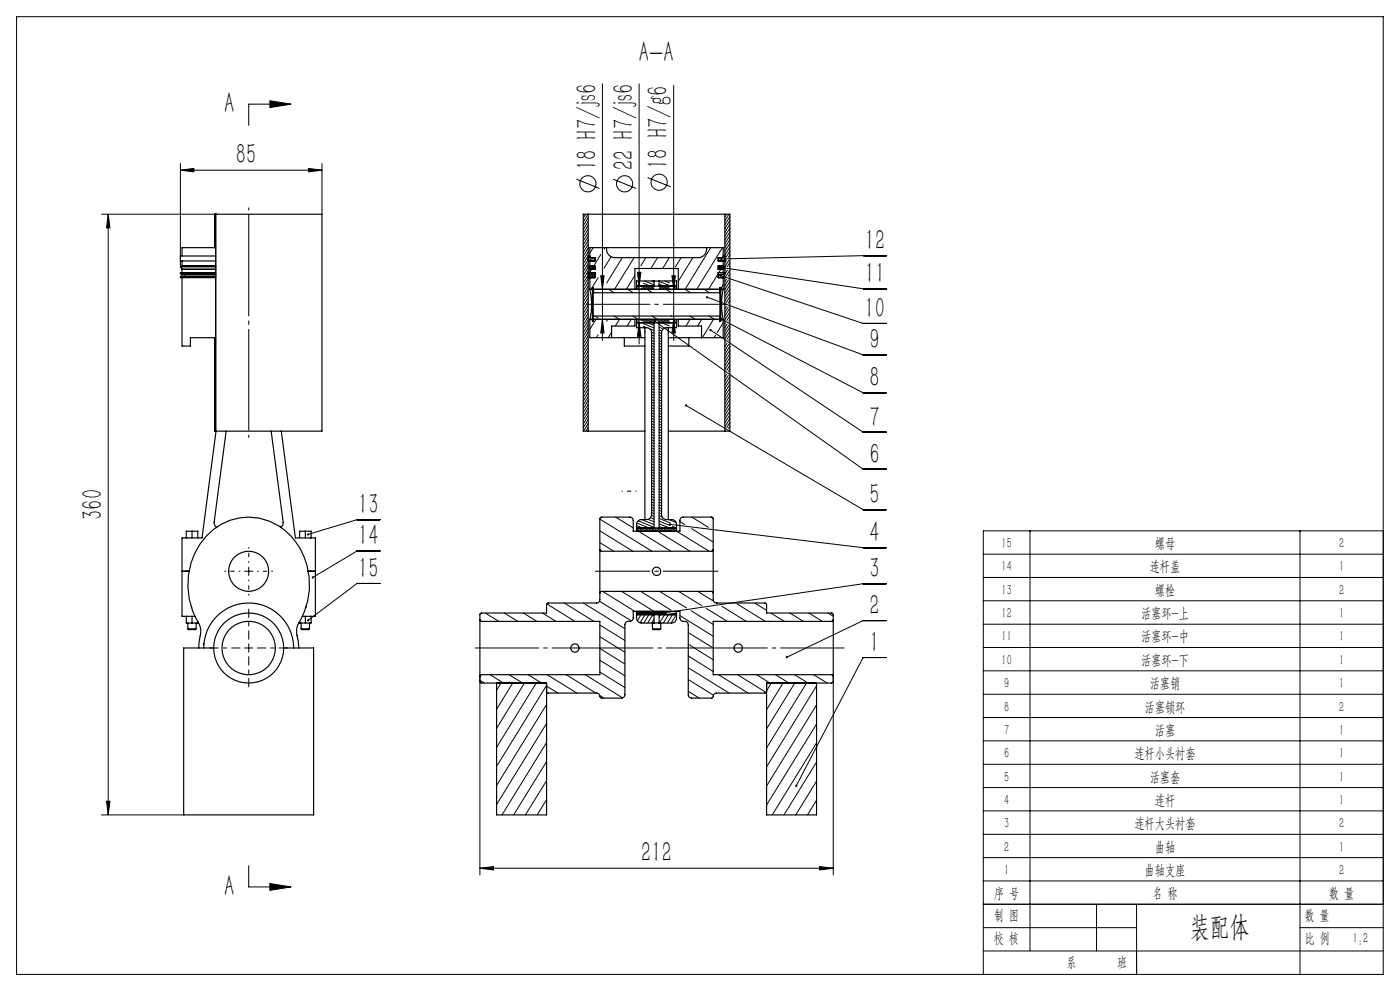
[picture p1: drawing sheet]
<svg xmlns="http://www.w3.org/2000/svg" width="420mm" height="297mm" viewBox="0 0 420 297" stroke-linecap="round" stroke-linejoin="round" font-family="sans-serif">
<g fill="none" stroke="#000" stroke-width=".35">
<path d="M54.6 79.7h10.1zM54.6 78.2v1.8M64.5 64.2h.1M64.5 64.2v10M64.5 64.2h.2M64.7 64.2h31.9v65h-31.9M64.7 64.2h.1M64.7 80h-10.6l.5 .7M64.7 76.7h-10.6v1.5h10.6M64.7 74.2h-10.1v2.5M64.7 64.2v65M176.5 64.2h41"/>
<path d="M176.5 64.2h-1.5v65h1.5M176.5 64.2v65M176.5 76.7h.5M177 79.7h1.5v1h-1.5M177 78.2v1.8h-.5l.5 .7M182 74.2a2.6 2.6 0 0 0 2.5 3h25a2.59 2.59 0 0 0 2.5-3M182 74.2h30M182 74.2h-5v3h1.5v1h-2M212 74.2h5v3h-1.5v1h2M217 79.7h-1.5v1h1.5M217 78.2v1.8h.5l-.5 .7M217 76.7h.5"/>
<path d="M217.5 64.2h1.5v65h-1.5M217.5 64.2v65M54.4 82v.2h10.3M54.6 80.7h10.1zM54.6 83.2v20.5h2.5v-2.5h7.6M54.6 80.7v1M55.4 82.2v.5M64.7 83h-10.6v.2h10.6M64.7 81.7h-10.6v.3h10.6M64.7 82.7h-10.3v.3M176.5 82h.2v.2h1v.5h-1v.3h-.2M176.5 81.7h2v1.5h-2"/>
<path d="M177 86.7a19.2 19.2 0 0 1 0 9M177 95.7h.7M177 86.7h.7M177 80.7v1M177 83.2v3.5M177 95.7v5.5h6.5M177.7 87.2v8M177.7 87.2v-1h.3v1.5M177.7 87.2h.3M177.7 95.2h.3M178 87.7v7M178 95.7h38"/>
<path d="M178 86.7h38M178 94.7v1.5h-.3v-1M178 87.7h38M178 94.7h38M190.5 95.7v2h-7v3.5M190.5 86.7v-6.2h13v6.2M191 95.7v1M191 85.7v1M191 96.7v1.5h3a1.57 1.57 0 0 1 1.5 1.5v54.5a1.51 1.51 0 0 1-1.5 1.5h-1.5a1.57 1.57 0 0 0-1.5 1.5v2M191 96.7h12M191 85.7h5.2M191.5 85.7v1"/>
<path d="M191.5 95.7v1M193.5 98.2v57.5M196 85.7v1M196.2 85.7h1.5M196.2 84.2h1.5M196.2 84.2h-5.2v1.5M196.2 84.2v1.5M196.2 96.7v61.5M197.7 84.2h5.3v1.5M197.7 85.7h5.3M197.7 84.2v1.5M197.7 96.7v61.5"/>
<path d="M198 85.7v1M200.5 98.2v57.5M202.5 85.7v1M202.5 95.7v1M203 95.7v1M203 85.7v1M203 96.7v1.5h-3a1.51 1.51 0 0 0-1.5 1.5v54.5a1.45 1.45 0 0 0 1.5 1.5h1.5a1.51 1.51 0 0 1 1.5 1.5v2M203.5 95.7v2h7v3.5M216 87.7v7M216 94.7v1.5h.2v-1M216 87.2h.2M216 95.2h.2"/>
<path d="M216.2 87.2v8M216.2 95.7h.8M216.2 86.7h.8M216.2 87.2v-1h-.2v1.5M217 86.7a20.7 20.7 0 0 0 0 9M217 80.7v1M217 83.2v3.5M217 95.7v5.5h-6.5M217.5 82h-.3v.2h-1v.5h1v.3h.3M217.5 81.7h-2v1.5h2M64.5 101.2v28M183.5 101.2h10"/>
<path d="M187.3 101.2v2.5h6.2M200.5 101.2h10M206.7 101.2v2.5h-6.2M64.5 129.2h.1M64.5 129.2h.2M64.7 129.2h.1M64.8 129.2l-4.2 32h-6v23.5h3.9M67.8 129.2l-3.6 27.3 .2 .8 .7 .7M81.4 129.2l3.5 27.3a1.45 1.45 0 0 1-.7 1.5M84.4 129.2l4.2 32h6v23.5h-3.9M176.5 129.2h17M200.5 129.2h17"/>
<path d="M57.6 159.2v2M91.6 159.2v2M191 158.2h12M54.6 171.2h2.2M55.9 161.2v-2h3.4v2M89.9 161.2v-2h3.4v2M92.4 171.2h2.2M180 164.7l.1-9.5 .3-.2h8.6a.96 .96 0 0 1 1 1v3.2h14v-3.2a.96 .96 0 0 1 1-1h8.6l.3 .2 .1 9.5M180 177.7v2a1.02 1.02 0 0 1-1 1h-14.6l-.4 .4v2.6h-19.6l-.4 .4v1.6M180 177.7l.4-.5h33.2l.4 .5M180 164.7l.4 .5h33.2l.4-.5M180 164.7v13"/>
<path d="M214 177.7v2a1.09 1.09 0 0 0 1 1h14.6l.4 .5v2.5h19.6l.3 .3 .1 1.7M214 164.7v13M55.9 184.7v2h3.4v-.4M56.3 188.5h2.5M56.3 188.5l.3 .2h2l.2-.2M56.3 186.7v1.8M57.4 181.9l.1 .2M57.6 184.7v2M58.8 186.7v1.8M59.6 194.2l.5-3.7a5.1 5.1 0 0 0-.6-3.9 21.7 21.7 0 0 1 4.6-28 17.5 17.5 0 0 1 27.2 8.4 22.8 22.8 0 0 1-2 20.5l-.3 2 .6 4.7M61.1 194.2a13.5 13.5 0 0 1 13.5-13.5 13.5 13.5 0 0 1 13.5 13.5M61.1 193h.1"/>
<path d="M64.1 194.2h-9v50h39v-50h-9M88.1 193h.1M90.3 188.5l.3 .2h2l.3-.2M90.3 188.5h2.6M90.3 186.7v1.8M91.6 184.7v2M91.9 181.9l-.2 .2M92.9 186.7v1.8M93.3 184.7v2h-3.4v-.4M144 185.7v17M144 185.7l.5 .5h35.5v16h-35.6l-.4 .5M191 183.2v2a1.57 1.57 0 0 0 1.5 1.5h3.7"/>
<path d="M191 184.2h12M195.7 188.5h2.5M195.7 188.5l.3 .2h2l.2-.2M195.7 186.7v1.8M196.2 186.7h1.5M196.2 184.2v2.5M197.7 184.2v2.5M198.2 186.7v1.8M203 183.2v2a1.51 1.51 0 0 1-1.5 1.5h-3.8M250 185.7l-.5 .5h-35.5v16h35.6l.4 .5M250 185.7v17M144 202.7v1.6l.4 .4h19.6v39.5h-15v-39.5"/>
<path d="M164 207.2l.4 .5h14.6a1.72 1.72 0 0 1 1.2 1.4l6.3 .1a1.02 1.02 0 0 0 1-1v-21a1.1 1.1 0 0 1 1.5-1 1.02 1.02 0 0 0 1-1v-2h14v2a1.2 1.2 0 0 0 1.7 1l.6 .5 .2 .5v21a1.02 1.02 0 0 0 1 1h6l.5-.4a1.04 1.04 0 0 1 1-1.1h14.6l.4-.5M250 202.7l-.1 1.7-.3 .3h-19.6v39.5h15v-39.5"/>
<circle cx="74.6" cy="171.2" r="6"/>
<circle cx="197" cy="171.2" r="1.25"/>
<circle cx="74.6" cy="194.2" r="8"/>
<circle cx="74.6" cy="194.2" r="10.5"/>
<circle cx="172.5" cy="194.2" r="1.25"/>
<circle cx="221.5" cy="194.2" r="1.26"/>
</g>
<g fill="none" stroke="#000" stroke-width=".3">
<path d="M5 5h410v287h-410zM81 30.2l6.3 1-6.3 1zM87.3 31.2h-12.7v6.4M180.7 25.1v77M191.7 25.1v78M202.1 25.6v76.5M54.1 51l4.1-.5v1zM54.1 49v31M54.1 51h42.5M92.5 50.5l4.1 .5-4.1 .5zM96.6 49v15.2M172.9 53.7l6.9 2.8"/>
<path d="M183.9 53.7l7 2.8M194.3 53.2l6.9 2.8M30.4 64.2h34.1M32.5 64.2v180M32.5 64.2l.5 4.1h-1zM175 64.2h.1M175.7 64.2l-.7 1.2M176.4 64.2l-1.4 2.3M176.5 78l.4 .2M176.5 77.5l1.8 .7M176.5 77l.5 .1M176.5 65.2l-1.5 2.5"/>
<path d="M176.5 66.4l-1.5 2.4M176.5 67.5l-1.5 2.5M176.5 68.6l-1.5 2.5M176.5 69.8l-1.5 2.4M176.5 70.9l-1.5 2.5M176.5 72.1l-1.5 2.4M176.5 73.2l-1.5 2.5M176.5 74.4l-1.5 2.4M176.5 75.5l-1.5 2.4M176.5 76.7l-1.5 2.4M176.5 77.8l-1.5 2.4M176.5 78.9l-1.5 2.5"/>
<path d="M177.1 77.2l1.4 .5M177.2 79.7l-.6 .5M177.7 79.7l-.9 .8M178 74.2l-1 1.6M178.2 79.7l-1.2 1M178.5 77.2h.1M178.5 79.9l-1 .8-.5 .9M180.2 76.3l-2.1 3.4M181.5 74.2l-.3 .4M183.3 76.9l-2.1 3.5M186.7 77.2l-4.7 7.6M190.2 77.2l-5.8 9.5"/>
<path d="M193.7 77.2l-1.4 2.5M197.3 77.2l-2 3.3M200.8 77.2l-2 3.3M204.3 77.2l-1.7 2.8M207.9 77.2l-4.4 7.1M213.2 74.2l-7.7 12.5 1.6 1M215.5 79.7h.1M215.5 77.9l.6 .3M215.5 77.4l.9 .4M216 79.7l-.5 .4M216.4 77.2v.1M216.4 79.7l-.9 .8"/>
<path d="M216.7 74.2l-7.7 12.5M216.9 79.7h.1M217 79.6l-.1 .1M217 76.9l.4 .2M217.2 78.1l.3 .1M217.9 78.1l-.4 .7M218 64.2l-.5 .9M218.6 78.1l-1.1 1.7M218.7 64.2l-1.2 2M219 64.9l-1.5 2.4M219 66.1l-1.5 2.4M219 67.2l-1.5 2.4"/>
<path d="M219 68.4l-1.5 2.4M219 69.5l-1.5 2.4M219 70.6l-1.5 2.5M219 71.8l-1.5 2.4M219 72.9l-1.5 2.4M219 74l-1.5 2.5M219 75.2l-1.2 1.9M219 78.6l-.8 1.3M219 79.8l-.2 .2M219 76.3l-.5 .8M266 76.6l-49.6 1M176.5 83.1l.1 .1"/>
<path d="M176.5 80.1l-1.5 2.4M176.5 81.2l-1.5 2.4M176.5 82.4l-1.5 2.4M176.5 83.5l-1.5 2.4M176.5 84.7l-1.5 2.4M176.5 85.8l-1.5 2.4M176.5 86.9l-1.5 2.5M176.5 88.1l-1.5 2.4M176.5 89.2l-1.5 2.4M176.5 90.3l-1.5 2.5M176.5 91.5l-1.5 2.4M176.5 92.6l-1.5 2.5"/>
<path d="M176.5 93.8l-1.5 2.4M176.5 94.9l-1.5 2.5M176.5 96.1l-1.5 2.4M176.5 97.2l-1.5 2.5M176.5 98.4l-1.5 2.4M176.5 99.5l-1.5 2.4M176.6 81.7l.6 .5M176.7 82.8l.5 .4M177.2 82.7l.5 .5M177.2 81.7l1.3 1.2M177.7 82.7l.6 .5M177.7 81.7l.8 .7"/>
<path d="M177.7 86.2v.1M177.8 95.2l-.1 .2M177.8 86.2l-.1 .2M177.9 95.2l-.2 .4M178 87.3l.5 .4M178 95.4l-.3 .4M178 95.5l-.3 .5M178 95.7l-.3 .4M178 95.9l-.2 .3M178 96.1l-.1 .1M178 86.2l-.3 .4M178 86.4l-.3 .4"/>
<path d="M178 86.6l-.3 .4M178 86.8l-.3 .4M178 87l-.2 .2M178 87.2h-.1M178.3 81.7l.2 .2M178.5 80.7h-.1M178.5 80.3l-.6 .4M178.5 94.7l1 .6M178.8 95.7l-1.8 3M179.5 83.2l-2.2 3.5M180.2 82.7h1l-.5 4zM180.7 95.7l.5 4.1h-1z"/>
<path d="M182.3 95.7l-.3 .6M182.6 86.7l1.7 1M183.5 99.6l-1 1.6M184.2 94.7l1.6 1M185.8 95.7l-1.2 2M188.3 86.7l1.7 1M189.4 95.7l-1.3 2M189.9 94.7l1.3 .9M190.5 82.5l-2.6 4.2M191.2 81.6h1.1l-.6 4.1zM191.7 96.7l.6 4.1h-1.1zM192.5 95.7l-.2 .4"/>
<path d="M192.6 86.2l-.3 .5M192.9 95.7l-.3 .5M193 97.8l1.1 .4M193 97l3.2 1.3M193 85.7h.1M193 84.9l2.1 .8M193.4 84.2l2.8 1.2M193.4 95.7l-.4 .6M193.4 85.7l-.7 1M193.8 95.7l-.6 1M193.8 85.7l-.6 1M194.2 95.7l-.6 1"/>
<path d="M194.2 85.7l-.6 1M194.3 96.7l1.9 .8M194.7 85.7l-.6 1 1.6 1M194.7 95.7l-.6 1M194.9 98.6l1.3 .5M195.1 95.7l-.6 1M195.1 85.7l-.6 1M195.4 84.2l.8 .4M195.5 99.6l.7 .3M195.5 95.7l-.6 1M195.5 85.7l-.6 1M195.6 94.7l1.6 1"/>
<path d="M196 85.8l-.6 .9M196 86.5l-.2 .2M196 95.7l-.6 1M196.4 95.7l-.6 1M196.5 96.3l62.4 44.3h7M196.9 95.7l-.3 .5M197.3 95.7l-.2 .4M197.7 99.7l.8 .3M197.7 98.9l.8 .3M197.7 98.1l.9 .3M197.7 85.2l1.4 .5M197.7 84.3l3.1 1.3"/>
<path d="M197.8 95.7l-.4 .6M198.2 95.7l-.5 .8M198.2 85.7l-.2 .4M198.4 96.7l2.4 1M198.6 95.7l-.6 1M198.6 85.7l-.6 1M199.1 95.7l-.6 1M199.1 85.7l-.6 1M199.5 84.2l1.3 .6M199.5 95.7l-.6 1M199.5 85.7l-.6 1M200 95.7l-.6 1"/>
<path d="M200 85.7l-.6 1M200 98.1l.1 .1M200.4 85.7l-.6 1 1.6 1M200.4 95.7l-.6 1M200.4 96.7l.4 .2M200.8 95.7l-.6 1M200.8 96.4l-.1 .3M200.8 85.7l-.6 1M200.8 86.4l-.1 .3M201.3 94.7l.3 .2M201.6 82.7h1l-.5 4zM202.1 95.7l.5 4.1h-1z"/>
<path d="M203.5 95.7h.1M207 95.7l-1.2 2M207 94.7l1.6 1M210.5 95.7l-1.2 2M211.2 86.7l1.6 1M212.1 89.1l46.8 17.3h7M212.7 94.7l1.6 1M213.1 98.9l45.8 30.6h7M214.1 95.7l-3.4 5.5M215.5 82l-3 4.7M215.5 82.3l43.4 14.6h7M216 96.1h.1"/>
<path d="M216 95.2v.1M216 95.8h.1M216 86.2v.2M216.1 96.1l-.1 .1M216.1 95.6l42.8 22.1h7M216.1 95.2l-.1 .3M216.1 96.1v.1M216.1 86.2l-.1 .3M216.2 95.3l-.2 .4M216.2 86.3l-.2 .4M216.2 86.7l-.2 .4M216.2 86.9l-.2 .3"/>
<path d="M216.2 87.1l-.1 .1M216.3 80.7l-.6 1M216.5 80.5l-.4 .2M216.5 80.2l42.6 6.4h6.9M216.5 80l-.8 .7M216.6 80.7h.1M217 85.3l-1 1.6M217 96.7l-1.8 3M217.6 96.9l-.1 .1M217.6 80.9l-.1 .2M217.9 91.8l-.4 .7M217.9 83.7l-.4 .8"/>
<path d="M218.1 97.2l-.6 1M218.2 81l-.7 1.2M218.5 92l-1 1.6M218.5 83.9l-1 1.7M218.7 97.4l-1.2 1.9M218.9 81.1l-1 1.6M219 82.1l-.5 .7M219 84.3l-1.5 2.5M219 85.5l-1.5 2.4M219 86.6l-1.5 2.4M219 87.8l-1.5 2.4M219 88.9l-1.1 1.8"/>
<path d="M219 92.3l-1.5 2.5M219 93.5l-1.4 2.2M219 98l-1.5 2.5M219 99.2l-1.4 2.1M219 94.6l-.9 1.4M219 95.8l-.3 .5M219 90.1l-.6 .8M176.5 114.3l-1.5 2.5M176.5 100.6l-1.5 2.5M176.5 101.8l-1.5 2.4M176.5 102.9l-1.5 2.4M176.5 104.1l-1.5 2.4"/>
<path d="M176.5 105.2l-1.5 2.4M176.5 106.4l-1.5 2.4M176.5 107.5l-1.5 2.4M176.5 108.6l-1.5 2.5M176.5 109.8l-1.5 2.4M176.5 110.9l-1.5 2.4M176.5 112.1l-1.5 2.4M176.5 113.2l-1.5 2.4M176.5 115.5l-1.5 2.4M176.5 116.6l-1.5 2.5M176.5 117.8l-1.5 2.4M176.5 118.9l-1.5 2.5"/>
<path d="M179.5 100.3l-.6 .9M195.5 114.9l.7 .3M195.5 108.5l.7 .3M195.5 101.2l.7 .3M195.5 119.8l.7 .2M195.5 119l.7 .2M195.5 118.1l.7 .4M195.5 117.3l.7 .3M195.5 116.5l.7 .3M195.5 115.7l.7 .3M195.5 114.1l.7 .3M195.5 113.3l.7 .3"/>
<path d="M195.5 112.5l.7 .3M195.5 111.7l.7 .3M195.5 110.9l.7 .3M195.5 110.1l.7 .3M195.5 109.3l.7 .3M195.5 107.7l.7 .2M195.5 106.9l.7 .2M195.5 106l.7 .3M195.5 105.2l.7 .3M195.5 104.4l.7 .3M195.5 103.6l.7 .3M195.5 102.8l.7 .3"/>
<path d="M195.5 102l.7 .3M195.5 100.4l.7 .3M197.7 119.8l.8 .4M197.7 119l.8 .3M197.7 118.2l.8 .3M197.7 117.4l.8 .3M197.7 116.6l.8 .3M197.7 115.8l.8 .3M197.7 115l.8 .3M197.7 114.2l.8 .3M197.7 113.4l.8 .3M197.7 112.6l.8 .3"/>
<path d="M197.7 111.8l.8 .3M197.7 111l.8 .3M197.7 110.2l.8 .3M197.7 109.4l.8 .2M197.7 108.5l.8 .4M197.7 107.7l.8 .4M197.7 106.9l.8 .3M197.7 106.1l.8 .3M197.7 105.3l.8 .3M197.7 104.5l.8 .3M197.7 103.7l.8 .3M197.7 102.9l.8 .3"/>
<path d="M197.7 102.1l.8 .3M197.7 101.3l.8 .3M197.7 100.5l.8 .3M214.6 100.5l-.4 .7M217.5 111.8v.1M217.6 102.5l-.1 .3M218 112.2l-.5 .8M218.1 102.9l-.6 1M218.5 112.5l-1 1.7M218.6 103.2l-1.1 1.9M219 110.6l-.5 .7M219 103.7l-1.5 2.5"/>
<path d="M219 104.9l-1.5 2.4M219 106l-1.5 2.5M219 107.2l-1.5 2.4M219 108.3l-1.5 2.3M219 112.9l-1.5 2.4M219 114l-1.5 2.4M219 115.2l-1.5 2.4M219 116.3l-1.5 2.4M219 117.5l-1.5 2.4M219 118.6l-1.5 2.4M219 119.7l-1.5 2.5M219 100.3l-.9 1.4"/>
<path d="M219 101.5l-.3 .5M219 109.5l-1 1.5M176.5 120l-1.5 2.5M176.5 121.2l-1.5 2.4M176.5 122.3l-1.5 2.5M176.5 123.5l-1.5 2.4M176.5 124.6l-1.5 2.5M176.5 125.8l-1.5 2.4M176.5 126.9l-1.5 2.3M176.5 128.1l-.7 1.1M176.5 129.2h.1M195.5 135.1l.7 .3"/>
<path d="M195.5 128.7l.7 .2M195.5 122.2l.7 .3M195.5 121.4l.7 .3M195.5 139.9l.7 .3M195.5 139.1l.7 .3M195.5 138.3l.7 .3M195.5 137.5l.7 .3M195.5 136.7l.7 .3M195.5 135.9l.7 .3M195.5 134.3l.7 .3M195.5 133.5l.7 .3M195.5 132.7l.7 .3"/>
<path d="M195.5 131.9l.7 .3M195.5 131.1l.7 .3M195.5 130.2l.7 .4M195.5 129.4l.7 .3M195.5 127.8l.7 .3M195.5 127l.7 .3M195.5 126.2l.7 .3M195.5 125.4l.7 .3M195.5 124.6l.7 .3M195.5 123.8l.7 .3M195.5 123l.7 .3M195.5 120.6l.7 .3"/>
<path d="M197.7 139.2l.8 .3M197.7 138.4l.8 .3M197.7 137.6l.8 .3M197.7 136.8l.8 .3M197.7 136l.8 .3M197.7 135.2l.8 .3M197.7 134.4l.8 .3M197.7 133.6l.8 .3M197.7 132.7l.8 .4M197.7 132l.8 .3M197.7 131.2l.8 .2M197.7 130.3l.8 .3"/>
<path d="M197.7 129.5l.8 .3M197.7 128.7l.8 .3M197.7 127.9l.8 .3M197.7 127.1l.8 .3M197.7 126.3l.8 .3M197.7 125.5l.8 .3M197.7 124.7l.8 .3M197.7 123.9l.8 .3M197.7 123.1l.8 .3M197.7 122.3l.8 .3M197.7 121.5l.8 .3M197.7 120.6l.8 .4"/>
<path d="M205.8 121.5l53.1 31.2h7M217.5 129h.1M219 120.9l-1.5 2.4M219 122l-1.5 2.5M219 123.2l-1.5 2.4M219 124.3l-1.5 2.4M219 125.4l-1.5 2.4M219 127.7l-.5 .7M219 126.6l-1 1.5M114 155.7h-6.9l-14.6 4.5M180 159.1l9.9 6.1M180 155.6l15.6 9.6"/>
<path d="M184.7 155l5.3 3.2M191 157.5l1.7 .7M191 156.7l3.7 1.5M191.3 158.2l-.3 .2M191.5 156.1l4.7 1.9M191.6 159.2l9.7 6M192.2 158.2l-1.2 .7M192.5 155.7l3.7 1.5M193.1 158.2l-1.9 1M194 158.2l-1.9 1M194.4 155.6l1.8 .8M194.9 158.2l-1.9 1"/>
<path d="M195.2 155.1l1 .5M195.4 154.4l.8 .4M195.5 148.8l.7 .3M195.5 142.4l.7 .3M195.5 141.6l.7 .2M195.5 153.7l.7 .2M195.5 152.9l.7 .2M195.5 152l.7 .4M195.5 151.2l.7 .3M195.5 150.4l.7 .3M195.5 149.6l.7 .3M195.5 148l.7 .3"/>
<path d="M195.5 147.2l.7 .3M195.5 146.4l.7 .3M195.5 145.6l.7 .3M195.5 144.8l.7 .3M195.5 144l.7 .3M195.5 143.2l.7 .3M195.5 140.8l.7 .2M195.8 158.2l-1.8 1M196.7 158.2l-1.9 1M197.3 159.2l9.7 6M197.6 158.2l-1.8 1M197.7 157.8l1.1 .4"/>
<path d="M197.7 157l3.1 1.2M197.7 155.4l3.3 1.3M197.7 154.5l.9 .4M197.7 153.7l.8 .4M197.7 152.9l.8 .3M197.7 152.1l.8 .3M197.7 151.3l.8 .3M197.7 150.5l.8 .3M197.7 149.7l.8 .3M197.7 148.9l.8 .3M197.7 148.1l.8 .3M197.7 147.3l.8 .3"/>
<path d="M197.7 146.5l.8 .3M197.7 145.7l.8 .3M197.7 144.9l.8 .3M197.7 144.1l.8 .3M197.7 143.3l.8 .2M197.7 142.4l.8 .3M197.7 141.6l.8 .4M197.7 140.8l.8 .3M197.7 140l.8 .3M197.7 156.2l3.3 1.3M198.5 158.2l-1.9 1M199.4 158.2l-1.8 1"/>
<path d="M200.3 158.2l-1.8 1M200.6 155.7l2.2 .9M201 157.2l57.9 6.9h7M201.2 158.2l-1.8 1M201.7 157.8l1.1 .4M202.1 158.2l-1.8 1M203 158.3l-1.8 .9M203 158.7l-.9 .5M203 159.2l9.7 6M204 156.3l1.4 .9M207.5 158.4l6.5 4.1M207.5 155l5 3"/>
<path d="M213.3 155l.7 .4M309 159.1v125.9M390 159.1v132.9M415 159.1h-120v132.9M73.3 171.2h2.5M74.6 170v2.5M114 165.1h-6.9l-13.3 8M114 174.9h-6.9l-14.6 11M180 162.6l4.2 2.6M180.8 177.2l9.7 6M186.5 177.2l9.7 6M192.2 177.2l9.1 5.7"/>
<path d="M197.9 177.2l8.1 5M203.6 177.2l7 4.3M209.3 177.2l4.8 3M265.9 174.9h-7l-59.1 8.7M295 166.1h120M295 173.1h120M73.3 194.2h2.5M74.6 193v2.5M145.6 183.7l4 2.5M151.3 183.7l4.1 2.5M157 183.7l4.1 2.5M162.7 183.7l4.1 2.5"/>
<path d="M164 181l8.5 5.2M169.3 180.7l8.9 5.5M175 180.7l12.5 7.7M179.8 180.2l9.6 5.9M180 197.9l7.5 4.6M180 194.3l7.5 4.7M180 190.8l7.5 4.7M180 187.3l7.5 4.6M191.1 183.2l-.1 .2M191.4 183.2l-.4 .7M191.8 183.2l-.8 1.3M192.1 183.2l-.6 1"/>
<path d="M192.3 184.2l-1.1 1.8M192.5 183.2l-.7 1M192.8 183.2l-.6 1M193.2 183.2l-.7 1M193.5 184.2l-1.5 2.5M193.5 183.2l-.6 1M193.9 183.2l-.6 1M194.2 183.2l-.6 1M194.6 183.2l-.6 1M194.9 183.2l-.6 1M195.3 183.2l-2.2 3.5M195.7 183.2l-.7 1"/>
<path d="M195.9 184.2l-1.6 2.5M196 183.2l-.6 1M196.2 185.5l-.7 1.2M196.4 183.2l-.7 1M196.7 183.2l-.6 1M197.1 183.2l-.7 1M197.4 183.2l-.6 1M197.8 183.2l-.7 1M198.1 183.2l-.6 1M198.5 183.2l-.7 1M198.8 183.2l-1.1 1.8M199.2 183.2l-.7 1"/>
<path d="M199.4 184.2l-1.6 2.5M199.5 183.2l-.6 1M199.8 183.4l-.6 .8M199.8 183.9l-.2 .3M200.1 184l-.1 .2M200.4 184l-.1 .2M200.6 184.2l-1.6 2.5M200.8 183.9l-.1 .3M201.2 183.9l-.2 .3M201.6 183.8l-.2 .4M202 183.8l-1.8 2.9M202.4 183.7l-.3 .5"/>
<path d="M202.8 183.7l-.4 .5M202.9 184.2l-1.5 2.5M203 183.9l-.2 .3M204 184.5l10 6.2M206.5 196.6l7.5 4.7M206.5 193.1l7.5 4.6M206.5 189.6l7.5 4.6M207.3 183l6.7 4.1M211.9 182.3l6.3 3.9M215 180.7l.2 .2M216.5 181.7l7.4 4.5M221.2 181l8.4 5.2"/>
<path d="M226.4 180.7l3.6 2.2M231.2 183.7l4.1 2.5M237 183.7l4 2.5M242.7 183.7l4 2.5M248.4 183.7l1.6 1M265.9 197.1h-7l-20 38.4M265.9 186h-7l-22.8 11M295 180.1h120M295 187.1h120M295 194.1h120M144 202.7v59.5M144 203.9l1.3 .8"/>
<path d="M147 202.2l4.1 2.5M150.3 204.7l-1.3 2.2M152.7 202.2l4.1 2.5M153.8 204.7l-4.8 7.9M157.3 204.7l-8.3 13.6M158.4 202.2l4.1 2.5M160.9 204.7l-11.9 19.3M164 205.6l3.4 2.1M164 205.4l-15 24.3M164 211.1l-15 24.3M164 216.8l-15 24.3M164.1 202.2l8.9 5.5"/>
<path d="M169.9 202.2l8.9 5.5M175.6 202.2l11.2 7M179.9 208.4l1.3 .8M180 201.4l7.5 4.7M206.5 207.2l3.3 2M206.5 203.7l7.5 4.6M206.5 200.1l12.2 7.6M215.5 202.2l8.9 5.5M221.3 202.2l8.6 5.3M227 202.2l4 2.5M231.4 204.7l-1.4 2.3M232.7 202.2l4 2.5"/>
<path d="M234.9 204.7l-4.9 8M238.4 202.2l4 2.5M238.4 204.7l-8.4 13.7M242 204.7l-12 19.5M244.1 202.2l4 2.5M245 205.6l-15 24.2M245 211.3l-15 24.2M245 217l-15 24.3M250 202.7v59.5M295 201h120M295 208.1h120M295 215h120"/>
<path d="M164 222.5l-13.4 21.7M164 228.2l-9.9 16M164 234l-6.4 10.2M164 239.7l-2.9 4.5M245 222.7l-13.3 21.5M245 228.4l-9.8 15.8M245 234.1l-6.3 10.1M245 239.8l-2.7 4.4M295 222h120M295 229.1h120M295 236h120M30.4 244.2h24.7"/>
<path d="M32 240.1h1l-.5 4.1zM74.6 259.5v6.3h12.7M245.9 259.7l4.1 .5-4.1 .5zM295 243h120M295 250h120M295 257h120M81 264.8l6.3 1-6.3 1zM144 260.2l4.1-.5v1zM144 260.2h106M295 264h120M295 278h46M329 271v14"/>
<path d="M341 271v21M390 278h25M415 271h-120M295 285h120"/>
<circle cx="176.4" cy="55.1" r="2.42"/>
<circle cx="187.4" cy="55.1" r="2.42"/>
<circle cx="197.7" cy="54.6" r="2.43"/>
</g>
<path d="M74.6 62.2v69" fill="none" stroke="#000" stroke-width=".3" stroke-dasharray="30.5 1.3 1.3 1.3" stroke-dashoffset="-2.1" stroke-linecap="butt"/>
<path d="M72.1 194.2h-9.2M74.6 191.7v-9.3M74.6 196.7v9.2M77.1 194.2h9.3" fill="none" stroke="#000" stroke-width=".3" stroke-dasharray="30.5 1.3 1.3 1.3" stroke-dashoffset="27.8" stroke-linecap="butt"/>
<path d="M72.1 171.2h-4.7M74.6 168.7v-4.8M74.6 173.7v4.7M77.1 171.2h4.8" fill="none" stroke="#000" stroke-width=".3" stroke-dasharray="30.5 1.3 1.3 1.3" stroke-dashoffset="30" stroke-linecap="butt"/>
<path d="M218 91.2h-42" fill="none" stroke="#000" stroke-width=".3" stroke-dasharray="30.5 1.3 1.3 1.3" stroke-dashoffset="11.4" stroke-linecap="butt"/>
<path d="M178.5 171.2h37" fill="none" stroke="#000" stroke-width=".3" stroke-dasharray="30.5 1.3 1.3 1.3" stroke-dashoffset="13.9" stroke-linecap="butt"/>
<path d="M186.5 147.2h4.5" fill="none" stroke="#000" stroke-width=".3" stroke-dasharray="30.5 1.3 1.3 1.3" stroke-dashoffset="30.1" stroke-linecap="butt"/>
<path d="M253.3 194.2h-110.8" fill="none" stroke="#000" stroke-width=".3" stroke-dasharray="30.5 1.3 1.3 1.3" stroke-dashoffset="11.3" stroke-linecap="butt"/>
<path d="M341 285v7" fill="none" stroke="#0a0605" stroke-width=".3"/>
<g fill="#000">
<path d="M81 30.2l6.3 1-6.3 1zM81 264.8l6.3 1-6.3 1z"/>
<path d="M54.1 51l4.1-.5v1zM92.5 50.5l4.1 .5-4.1 .5zM144 260.2l4.1-.5v1zM245.9 259.7l4.1 .5-4.1 .5z"/>
<path d="M32.5 64.2l.5 4.1h-1zM32 240.1h1l-.5 4.1zM180.2 82.7h1l-.5 4zM180.7 95.7l.5 4.1h-1zM191.2 81.6h1.1l-.6 4.1zM191.7 96.7l.6 4.1h-1.1z"/>
<path d="M201.6 82.7h1l-.5 4zM202.1 95.7l.5 4.1h-1z"/>
<path d="M92.3 159.9l-.2 .4 .4-.1-.4 .1a.33 .33 0 0 0 .5 .2 .33 .33 0 0 0 .2-.5 .33 .33 0 0 0-.5-.1zM93.7 172.8l-.1 .4 .2-.1-.2 .1a.33 .33 0 0 0 .4 .2 .33 .33 0 0 0 .1-.5 .33 .33 0 0 0-.4-.1zM92.2 185.7v.4l.3-.2-.3 .2a.35 .35 0 0 0 .5 .1 .35 .35 0 0 0 0-.6 .35 .35 0 0 0-.5 .1zM238.6 235.3l.1 .5 .2-.3-.2 .3a.35 .35 0 0 0 .5-.1 .35 .35 0 0 0-.1-.5 .35 .35 0 0 0-.5 .1zM235.8 196.7v.4l.3-.1-.3 .1a.34 .34 0 0 0 .4 .1 .34 .34 0 0 0 .1-.5 .34 .34 0 0 0-.5 0zM199.6 183.3l-.1 .4 .3-.1-.3 .1a.34 .34 0 0 0 .4 .2 .34 .34 0 0 0 .2-.5 .34 .34 0 0 0-.5-.1zM200.7 156.9v.2l.3 .1-.3-.1a.34 .34 0 0 0 .4 .4 .34 .34 0 0 0 .2-.5 .34 .34 0 0 0-.6-.1zM205.5 121.3a.34 .34 0 0 0 .2 .6 .34 .34 0 0 0 .4-.5 .34 .34 0 0 0-.5-.2l.2 .3zM212.9 98.7l.2 .2-.2-.2a.34 .34 0 0 0 .3 .5 .34 .34 0 0 0 .3-.5 .34 .34 0 0 0-.6 0zM215.9 95.3l-.1 .1 .3 .2-.3-.2a.34 .34 0 0 0 .3 .5 .34 .34 0 0 0 .4-.5 .34 .34 0 0 0-.6-.1zM211.9 88.8l.2 .3-.3-.1a.35 .35 0 0 0 .4 .4 .35 .35 0 0 0 .3-.5 .35 .35 0 0 0-.6-.1zM215.5 82.3l.3 .2-.3-.1a.34 .34 0 0 0 .4 .4 .34 .34 0 0 0 .2-.5 .34 .34 0 0 0-.6 0zM216.3 79.9l-.2 .2 .4 .1-.4-.1a.34 .34 0 0 0 .4 .4 .34 .34 0 0 0 .3-.5 .34 .34 0 0 0-.5-.1zM216.2 77.3l-.1 .3h.3h-.3a.35 .35 0 0 0 .4 .3 .35 .35 0 0 0 .2-.4 .35 .35 0 0 0-.5-.2zM196.3 96l.2 .3-.2-.2a.35 .35 0 0 0 .3 .5 .35 .35 0 0 0 .3-.6 .35 .35 0 0 0-.6 0z"/>
</g>
<g font-size="8.8">
<text x="191.7" y="18.5">A-A</text>
<text x="67.3" y="33.9">A</text>
<text x="70.8" y="49.2">85</text>
<text x="179" y="51.1" transform="rotate(-90 179 51.1)">18 H7/js6</text>
<text x="190" y="51.1" transform="rotate(-90 190 51.1)">22 H7/js6</text>
<text x="200.4" y="50.6" transform="rotate(-90 200.4 50.6)">18 H7/g6</text>
<text x="259.5" y="75">12</text>
<text x="259.5" y="84.9">11</text>
<text x="259.3" y="95.3">10</text>
<text x="260.9" y="104.7">9</text>
<text x="260.9" y="116">8</text>
<text x="260.9" y="127.9">7</text>
<text x="260.9" y="138.9">6</text>
<text x="30.7" y="155.8" transform="rotate(-90 30.7 155.8)">360</text>
<text x="107.5" y="154.1">13</text>
<text x="260.9" y="151.1">5</text>
<text x="107.5" y="163.5">14</text>
<text x="260.9" y="162.5">4</text>
<text x="107.5" y="173.2">15</text>
<text x="260.9" y="173.3">3</text>
<text x="260.9" y="184.3">2</text>
<text x="260.9" y="195.4">1</text>
<text x="192.4" y="258.5">212</text>
<text x="67.3" y="268.5">A</text>
</g>
<text font-size="8.5" x="357.1" y="280.6">装配体</text>
<g font-size="4.4">
<text x="300.5" y="164.3">15</text>
<text x="346.4" y="164.3">螺母</text>
<text x="401.7" y="164.3">2</text>
<text x="300.5" y="171.3">14</text>
<text x="344.9" y="171.3">连杆盖</text>
<text x="401.7" y="171.3">1</text>
<text x="300.5" y="178.3">13</text>
<text x="346.4" y="178.3">螺栓</text>
<text x="401.7" y="178.3">2</text>
<text x="300.5" y="185.3">12</text>
<text x="342.3" y="185.3">活塞环-上</text>
<text x="401.7" y="185.3">1</text>
<text x="300.5" y="192.3">11</text>
<text x="342.3" y="192.3">活塞环-中</text>
<text x="401.7" y="192.3">1</text>
<text x="300.5" y="199.3">10</text>
<text x="342.3" y="199.3">活塞环-下</text>
<text x="401.7" y="199.3">1</text>
<text x="301.2" y="206.2">9</text>
<text x="344.9" y="206.2">活塞销</text>
<text x="401.7" y="206.2">1</text>
<text x="301.2" y="213.2">8</text>
<text x="343.4" y="213.2">活塞锁环</text>
<text x="401.7" y="213.2">2</text>
<text x="301.2" y="220.2">7</text>
<text x="346.4" y="220.2">活塞</text>
<text x="401.7" y="220.2">1</text>
<text x="301.2" y="227.2">6</text>
<text x="340.3" y="227.2">连杆小头衬套</text>
<text x="401.7" y="227.2">1</text>
<text x="301.2" y="234.2">5</text>
<text x="344.9" y="234.2">活塞套</text>
<text x="401.7" y="234.2">1</text>
<text x="301.2" y="241.2">4</text>
<text x="346.4" y="241.2">连杆</text>
<text x="401.7" y="241.2">1</text>
<text x="301.2" y="248.2">3</text>
<text x="340.3" y="248.2">连杆大头衬套</text>
<text x="401.7" y="248.2">2</text>
<text x="301.2" y="255.2">2</text>
<text x="346.4" y="255.2">曲轴</text>
<text x="401.7" y="255.2">1</text>
<text x="301.2" y="262.2">1</text>
<text x="343.4" y="262.2">曲轴支座</text>
<text x="401.7" y="262.2">2</text>
<text x="298.2" y="269.2">序 号</text>
<text x="345.7" y="269.2">名 称</text>
<text x="398.7" y="269.2">数 量</text>
<text x="298.2" y="275.7">制 图</text>
<text x="391.4" y="275.6">数 量</text>
<text x="298.1" y="282.7">校 核</text>
<text x="391.4" y="282.7">比 例</text>
<text x="405.8" y="282.7">1:2</text>
<text x="320" y="289.8">系</text>
<text x="335.1" y="289.8">班</text>
</g>
</svg>
